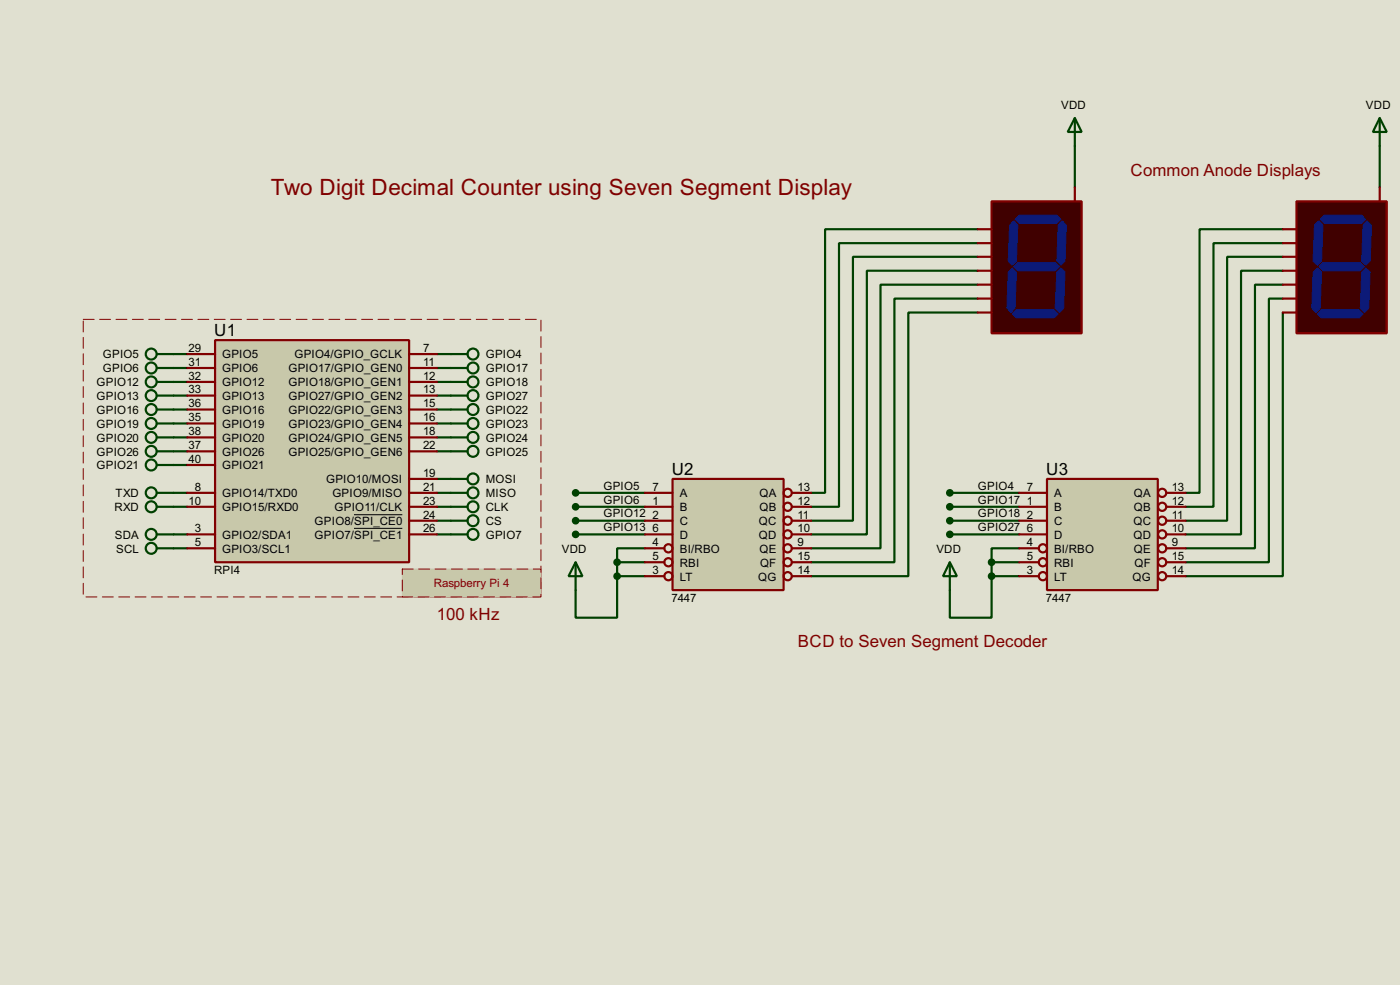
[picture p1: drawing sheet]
<svg xmlns="http://www.w3.org/2000/svg" width="256mm" height="180mm" viewBox="0 0 256 180" stroke-linecap="round" stroke-linejoin="round" font-family="sans-serif">
<path d="M0 0h256.5v180.3h-256.5z" fill="#e0e0d0"/>
<g fill="none" stroke="#004000" stroke-width=".4">
<path d="M196.9 26.7v7.6M252.8 26.7v7.6M179.1 42h-27.9v48.2h-2.6M179.1 44.5h-25.4v48.3h-5.1M179.1 47h-22.8v48.3h-7.7M179.1 49.6h-20.3v48.2h-10.2M179.1 52.1h-17.8v48.3h-12.7M179.1 54.7h-15.2v48.2h-15.3M179.1 57.2h-12.7v48.3h-17.8M235 42h-15.2v48.2h-2.6M235 44.5h-12.7v48.3h-5.1M235 47h-10.2v48.3h-7.6"/>
<path d="M235 49.6h-7.6v48.2h-10.2M235 52.1h-5.1v48.3h-12.7M235 54.7h-2.5v48.2h-15.3M235 57.2v48.3h-17.8M31.8 64.8h2.5M31.8 67.4h2.5M31.8 72.4h2.5M31.8 77.5h2.5M31.8 69.9h2.5M31.8 75h2.5M80.1 64.8h2.5M80.1 67.4h2.5"/>
<path d="M80.1 72.4h2.5M80.1 77.5h2.5M80.1 69.9h2.5M80.1 75h2.5M31.8 97.8h2.5M31.8 82.6h2.5M31.8 92.8h2.5M31.8 80.1h2.5M31.8 85.1h2.5M31.8 90.2h2.5M80.1 97.8h2.5M80.1 82.6h2.5"/>
<path d="M80.1 92.8h2.5M80.1 80.1h2.5M80.1 90.2h2.5M80.1 87.7h2.5M80.1 95.3h2.5M105.5 97.8h12.7M105.5 92.8h12.7M105.5 90.2h12.7M105.5 95.3h12.7M174 97.8h12.7M174 92.8h12.7M174 90.2h12.7"/>
<path d="M174 95.3h12.7M31.8 100.4h2.5M113.1 105.5v7.6h-7.6v-5.1M113.1 102.9h5.1M113.1 105.5h5.1M113.1 102.9v2.6M118.2 100.4h-5.1v2.5M181.7 105.5v7.6h-7.7v-5.1M181.7 102.9h5M181.7 102.9v2.6M181.7 105.5h5M186.7 100.4h-5v2.5"/>
</g>
<path d="M15.3 58.5h83.8v50.8h-83.8z" fill="none" stroke="#e0e0d0" stroke-width=".18"/>
<path d="M15.3 58.5h83.8v50.8h-83.8z" fill="none" stroke="#800000" stroke-width=".18" stroke-dasharray="2 1"/>
<g fill="#c8c8aa">
<path d="M73.7 104.2h25.4v5.1h-25.4z" fill-rule="evenodd"/>
<path d="M73.7 104.2h25.4v5.1h-25.4z" fill-rule="evenodd"/>
</g>
<path d="M73.7 104.2h25.4v5.1h-25.4z" fill="none" stroke="#c8c8aa" stroke-width=".18"/>
<path d="M73.7 104.2h25.4v5.1h-25.4z" fill="none" stroke="#800000" stroke-width=".18" stroke-dasharray="2 1"/>
<path d="M39.4 62.3h35.6v40.6h-35.6z" fill="#c8c8aa" stroke="#800000" stroke-width=".4"/>
<g fill="none" stroke="#800000" stroke-width=".4">
<path d="M34.3 64.8h5.1M34.3 67.4h5.1M34.3 72.4h5.1M34.3 75h5.1M34.3 77.5h5.1M34.3 69.9h5.1M75 64.8h5.1M75 67.4h5.1M75 72.4h5.1M75 75h5.1M75 77.5h5.1M75 69.9h5.1"/>
<path d="M34.3 97.8h5.1M34.3 90.2h5.1M34.3 92.8h5.1M34.3 82.6h5.1M34.3 80.1h5.1M34.3 85.1h5.1M75 97.8h5.1M75 87.7h5.1M75 90.2h5.1M75 92.8h5.1M75 82.6h5.1M75 80.1h5.1"/>
<path d="M75 95.3h5.1M34.3 100.4h5.1"/>
</g>
<path d="M64.9 94.2h8.8M64.9 96.7h8.8" fill="none" stroke="#000" stroke-width=".18"/>
<g fill="none" stroke="#004000" stroke-width=".4">
<path d="M28.8 64.8h3M28.8 67.4h3M28.8 72.4h3M28.8 77.5h3M28.8 69.9h3M28.8 75h3M82.6 64.8h3.1M82.6 67.4h3.1M82.6 72.4h3.1M82.6 77.5h3.1M82.6 69.9h3.1M82.6 75h3.1"/>
<path d="M28.8 97.8h3M28.8 82.6h3M28.8 92.8h3M28.8 80.1h3M28.8 85.1h3M28.8 90.2h3M82.6 97.8h3.1M82.6 82.6h3.1M82.6 92.8h3.1M82.6 80.1h3.1M82.6 90.2h3.1M82.6 87.7h3.1"/>
<path d="M82.6 95.3h3.1M28.8 100.4h3"/>
<circle cx="27.7" cy="75" r="1"/>
<circle cx="27.7" cy="72.4" r="1"/>
<circle cx="27.7" cy="67.4" r="1"/>
<circle cx="27.7" cy="69.9" r="1"/>
<circle cx="27.7" cy="64.8" r="1"/>
<circle cx="27.7" cy="77.5" r="1"/>
<circle cx="86.6" cy="67.4" r="1"/>
<circle cx="86.6" cy="75" r="1"/>
<circle cx="86.6" cy="64.8" r="1"/>
<circle cx="86.6" cy="72.4" r="1"/>
<circle cx="86.6" cy="69.9" r="1"/>
<circle cx="86.6" cy="77.5" r="1"/>
<circle cx="27.7" cy="97.8" r="1"/>
<circle cx="27.7" cy="90.2" r="1"/>
<circle cx="27.7" cy="92.8" r="1"/>
<circle cx="27.7" cy="82.6" r="1"/>
<circle cx="27.7" cy="85.1" r="1"/>
<circle cx="27.7" cy="80.1" r="1"/>
<circle cx="86.6" cy="97.8" r="1"/>
<circle cx="86.6" cy="90.2" r="1"/>
<circle cx="86.6" cy="95.3" r="1"/>
<circle cx="86.6" cy="87.7" r="1"/>
<circle cx="86.6" cy="92.8" r="1"/>
<circle cx="86.6" cy="82.6" r="1"/>
<circle cx="86.6" cy="80.1" r="1"/>
<circle cx="27.7" cy="100.4" r="1"/>
</g>
<path d="M191.8 87.7h20.3v20.3h-20.3z" fill="#c8c8aa" stroke="#800000" stroke-width=".4"/>
<g fill="none" stroke="#800000" stroke-width=".4">
<path d="M186.7 90.2h5.1M186.7 92.8h5.1M186.7 95.3h5.1M186.7 97.8h5.1M213.7 90.2h3.5M213.7 92.8h3.5M213.7 95.3h3.5M213.7 97.8h3.5M186.7 100.4h3.6M186.7 102.9h3.6M186.7 105.5h3.6M213.7 100.4h3.5"/>
<path d="M213.7 102.9h3.5M213.7 105.5h3.5"/>
<circle cx="212.9" cy="95.3" r=".75"/>
<circle cx="212.9" cy="92.8" r=".75"/>
<circle cx="212.9" cy="97.8" r=".75"/>
<circle cx="212.9" cy="90.2" r=".75"/>
<circle cx="191" cy="100.4" r=".75"/>
<circle cx="191" cy="105.5" r=".75"/>
<circle cx="191" cy="102.9" r=".75"/>
<circle cx="212.9" cy="100.4" r=".75"/>
<circle cx="212.9" cy="102.9" r=".75"/>
<circle cx="212.9" cy="105.5" r=".75"/>
</g>
<g fill="#004000" stroke="#004000" stroke-width=".4">
<circle cx="174" cy="90.2" r=".5"/>
<circle cx="174" cy="92.8" r=".5"/>
<circle cx="174" cy="95.3" r=".5"/>
<circle cx="174" cy="97.8" r=".5"/>
<circle cx="181.6" cy="102.9" r=".5"/>
<circle cx="181.6" cy="105.5" r=".5"/>
</g>
<path d="M174 102.9l1.3 2.6h-2.5zM174 102.9v5.1" fill="none" stroke="#004000" stroke-width=".4"/>
<path d="M123.2 87.7h20.4v20.3h-20.4z" fill="#c8c8aa" stroke="#800000" stroke-width=".4"/>
<g fill="none" stroke="#800000" stroke-width=".4">
<path d="M118.2 90.2h5M118.2 92.8h5M118.2 95.3h5M118.2 97.8h5M145.1 90.2h3.5M145.1 92.8h3.5M145.1 95.3h3.5M145.1 97.8h3.5M118.2 100.4h3.5M118.2 102.9h3.5M118.2 105.5h3.5M145.1 100.4h3.5"/>
<path d="M145.1 102.9h3.5M145.1 105.5h3.5"/>
<circle cx="144.3" cy="90.2" r=".75"/>
<circle cx="144.3" cy="92.8" r=".75"/>
<circle cx="144.3" cy="95.3" r=".75"/>
<circle cx="144.3" cy="97.8" r=".75"/>
<circle cx="122.4" cy="100.4" r=".75"/>
<circle cx="122.4" cy="102.9" r=".75"/>
<circle cx="122.4" cy="105.5" r=".75"/>
<circle cx="144.3" cy="100.4" r=".75"/>
<circle cx="144.3" cy="105.5" r=".75"/>
<circle cx="144.3" cy="102.9" r=".75"/>
</g>
<g fill="#004000" stroke="#004000" stroke-width=".4">
<circle cx="105.4" cy="90.2" r=".5"/>
<circle cx="105.4" cy="92.8" r=".5"/>
<circle cx="105.4" cy="95.3" r=".5"/>
<circle cx="105.4" cy="97.8" r=".5"/>
<circle cx="113" cy="102.9" r=".5"/>
<circle cx="113" cy="105.5" r=".5"/>
</g>
<path d="M105.5 102.9l1.2 2.6h-2.5zM105.5 102.9v5.1" fill="none" stroke="#004000" stroke-width=".4"/>
<path d="M237.5 36.9h16.6v24.1h-16.6z" fill="#400000" stroke="#800000" stroke-width=".4"/>
<g fill="#0c1a78" stroke="#0c1a78" stroke-width=".18">
<path d="M241.9 40.2l.7-.8h6.9l.7 .8-.7 .7h-6.9z" fill-rule="evenodd"/>
<path d="M250.5 40.4l.8 .8-.3 6.6-.8 .8-.7-.8 .2-6.6z" fill-rule="evenodd"/>
<path d="M241.6 48.8l.8-.7h6.8l.8 .7-.8 .8h-6.8z" fill-rule="evenodd"/>
<path d="M240.8 41.2l.8-.8 .8 .8-.3 6.6-.7 .8-.8-.8z" fill-rule="evenodd"/>
<path d="M250.2 49.1l.8 .7-.2 6.6-.8 .8-.8-.8 .3-6.6z" fill-rule="evenodd"/>
<path d="M242.1 56.7h6.9l.7 .8-.7 .7h-6.9l-.7-.7z" fill-rule="evenodd"/>
<path d="M240.6 49.8l.8-.7 .7 .7-.2 6.6-.8 .8-.8-.8z" fill-rule="evenodd"/>
</g>
<path d="M252.8 34.3v2.6M235 42h2.5M235 44.5h2.5M235 47h2.5M235 49.6h2.5M235 52.1h2.5M235 54.7h2.5M235 57.2h2.5" fill="none" stroke="#800000" stroke-width=".4"/>
<path d="M181.7 36.9h16.5v24.1h-16.5z" fill="#400000" stroke="#800000" stroke-width=".4"/>
<g fill="#0c1a78" stroke="#0c1a78" stroke-width=".18">
<path d="M186 40.2l.7-.8h6.9l.8 .8-.8 .7h-6.9z" fill-rule="evenodd"/>
<path d="M194.6 40.4l.8 .8-.3 6.6-.7 .8-.8-.8 .3-6.6z" fill-rule="evenodd"/>
<path d="M185.7 48.8l.8-.7h6.8l.8 .7-.8 .8h-6.8z" fill-rule="evenodd"/>
<path d="M185.7 40.4l.8 .8-.3 6.6-.7 .8-.8-.8 .3-6.6z" fill-rule="evenodd"/>
<path d="M193.6 49.8l.8-.7 .7 .7-.2 6.6-.8 .8-.8-.8z" fill-rule="evenodd"/>
<path d="M186.2 56.7h6.9l.8 .8-.8 .7h-6.9l-.7-.7z" fill-rule="evenodd"/>
<path d="M184.7 49.8l.8-.7 .7 .7-.2 6.6-.8 .8-.7-.8z" fill-rule="evenodd"/>
</g>
<path d="M196.9 34.3v2.6M179.1 42h2.6M179.1 44.5h2.6M179.1 47h2.6M179.1 49.6h2.6M179.1 52.1h2.6M179.1 54.7h2.6M179.1 57.2h2.6" fill="none" stroke="#800000" stroke-width=".4"/>
<path d="M196.9 21.6l1.3 2.6h-2.6zM196.9 21.6v5.1M252.8 21.6l1.3 2.6h-2.6zM252.8 21.6v5.1" fill="none" stroke="#004000" stroke-width=".4"/>
<text font-size="4.6" fill="#800000" x="49.6" y="35.6">Two Digit Decimal Counter using Seven Segment Display</text>
<g font-size="3.5" fill="#800000">
<text x="207.1" y="32.1">Common Anode Displays</text>
<text x="80.1" y="113.4">100 kHz</text>
<text x="146.2" y="118.5">BCD to Seven Segment Decoder</text>
</g>
<g font-size="3.5">
<text x="39.3" y="61.4">U1</text>
<text x="123.1" y="86.9">U2</text>
<text x="191.7" y="86.9">U3</text>
</g>
<g font-size="2.4">
<text x="194.4" y="19.9">VDD</text>
<text x="250.2" y="19.9">VDD</text>
<text x="18.8" y="65.6">GPIO5</text>
<text x="34.6" y="64.4">29</text>
<text x="40.7" y="65.6">GPIO5</text>
<text x="53.9" y="65.6">GPIO4/GPIO_GCLK</text>
<text x="77.5" y="64.4">7</text>
<text x="89" y="65.6">GPIO4</text>
<text x="17.7" y="70.7">GPIO12</text>
<text x="18.8" y="68.1">GPIO6</text>
<text x="34.6" y="67">31</text>
<text x="34.6" y="72">33</text>
<text x="34.6" y="69.5">32</text>
<text x="40.7" y="68.1">GPIO6</text>
<text x="40.7" y="70.7">GPIO12</text>
<text x="52.8" y="68.1">GPIO17/GPIO_GEN0</text>
<text x="52.8" y="70.7">GPIO18/GPIO_GEN1</text>
<text x="77.5" y="67">11</text>
<text x="77.5" y="72">13</text>
<text x="77.5" y="69.5">12</text>
<text x="89" y="68.1">GPIO17</text>
<text x="89" y="70.7">GPIO18</text>
<text x="17.7" y="73.2">GPIO13</text>
<text x="17.7" y="75.8">GPIO16</text>
<text x="34.6" y="77.1">35</text>
<text x="34.6" y="74.6">36</text>
<text x="40.7" y="73.2">GPIO13</text>
<text x="40.7" y="75.8">GPIO16</text>
<text x="52.8" y="73.2">GPIO27/GPIO_GEN2</text>
<text x="52.8" y="75.8">GPIO22/GPIO_GEN3</text>
<text x="77.5" y="74.6">15</text>
<text x="77.5" y="77.1">16</text>
<text x="89" y="73.2">GPIO27</text>
<text x="89" y="75.8">GPIO22</text>
<text x="17.7" y="78.3">GPIO19</text>
<text x="17.7" y="83.4">GPIO26</text>
<text x="17.7" y="80.8">GPIO20</text>
<text x="34.6" y="82.2">37</text>
<text x="34.6" y="79.7">38</text>
<text x="40.7" y="78.3">GPIO19</text>
<text x="40.7" y="83.4">GPIO26</text>
<text x="40.7" y="80.8">GPIO20</text>
<text x="52.8" y="78.3">GPIO23/GPIO_GEN4</text>
<text x="52.8" y="80.8">GPIO24/GPIO_GEN5</text>
<text x="52.8" y="83.4">GPIO25/GPIO_GEN6</text>
<text x="77.5" y="79.7">18</text>
<text x="77.5" y="82.2">22</text>
<text x="89" y="78.3">GPIO23</text>
<text x="89" y="80.8">GPIO24</text>
<text x="89" y="83.4">GPIO25</text>
<text x="17.7" y="85.9">GPIO21</text>
<text x="34.6" y="84.7">40</text>
<text x="35.7" y="89.8">8</text>
<text x="40.7" y="85.9">GPIO21</text>
<text x="59.7" y="88.5">GPIO10/MOSI</text>
<text x="77.5" y="87.3">19</text>
<text x="77.5" y="89.8">21</text>
<text x="89" y="88.5">MOSI</text>
<text x="110.5" y="89.6">GPIO5</text>
<text x="119.6" y="89.8">7</text>
<text x="146.1" y="89.8">13</text>
<text x="179.1" y="89.6">GPIO4</text>
<text x="188.1" y="89.8">7</text>
<text x="214.7" y="89.8">13</text>
<text x="21" y="93.6">RXD</text>
<text x="21.2" y="91">TXD</text>
<text x="34.6" y="92.4">10</text>
<text x="40.7" y="93.6">GPIO15/RXD0</text>
<text x="40.7" y="91">GPIO14/TXD0</text>
<text x="60.9" y="91">GPIO9/MISO</text>
<text x="61.3" y="93.6">GPIO11/CLK</text>
<text x="77.5" y="92.4">23</text>
<text x="77.5" y="94.9">24</text>
<text x="89" y="91">MISO</text>
<text x="89" y="93.6">CLK</text>
<text x="110.5" y="92.2">GPIO6</text>
<text x="110.5" y="94.7">GPIO12</text>
<text x="119.6" y="92.4">1</text>
<text x="119.6" y="94.9">2</text>
<text x="124.5" y="91">A</text>
<text x="124.5" y="93.6">B</text>
<text x="139.1" y="91">QA</text>
<text x="139.1" y="93.6">QB</text>
<text x="146.1" y="92.4">12</text>
<text x="146.1" y="94.9">11</text>
<text x="179.1" y="92.2">GPIO17</text>
<text x="179.1" y="94.7">GPIO18</text>
<text x="188.1" y="92.4">1</text>
<text x="188.1" y="94.9">2</text>
<text x="193.1" y="91">A</text>
<text x="193.1" y="93.6">B</text>
<text x="207.7" y="91">QA</text>
<text x="207.7" y="93.6">QB</text>
<text x="214.7" y="92.4">12</text>
<text x="214.7" y="94.9">11</text>
<text x="21" y="98.6">SDA</text>
<text x="21.3" y="101.2">SCL</text>
<text x="35.7" y="97.4">3</text>
<text x="35.7" y="100">5</text>
<text x="40.7" y="98.6">GPIO2/SDA1</text>
<text x="40.7" y="101.2">GPIO3/SCL1</text>
<text x="57.6" y="96.1">GPIO8/SPI_CE0</text>
<text x="57.6" y="98.6">GPIO7/SPI_CE1</text>
<text x="77.5" y="97.4">26</text>
<text x="89" y="96.1">CS</text>
<text x="89" y="98.6">GPIO7</text>
<text x="102.9" y="101.2">VDD</text>
<text x="110.5" y="97.2">GPIO13</text>
<text x="119.6" y="97.4">6</text>
<text x="119.6" y="100">4</text>
<text x="124.5" y="96.1">C</text>
<text x="124.5" y="98.6">D</text>
<text x="124.5" y="101.2">BI/RBO</text>
<text x="139" y="96.1">QC</text>
<text x="139" y="98.6">QD</text>
<text x="139.1" y="101.2">QE</text>
<text x="146.1" y="97.4">10</text>
<text x="146.1" y="100">9</text>
<text x="171.5" y="101.2">VDD</text>
<text x="179.1" y="97.2">GPIO27</text>
<text x="188.1" y="97.4">6</text>
<text x="188.1" y="100">4</text>
<text x="193.1" y="96.1">C</text>
<text x="193.1" y="98.6">D</text>
<text x="193.1" y="101.2">BI/RBO</text>
<text x="207.6" y="96.1">QC</text>
<text x="207.6" y="98.6">QD</text>
<text x="207.7" y="101.2">QE</text>
<text x="214.7" y="97.4">10</text>
<text x="214.7" y="100">9</text>
<text x="39.2" y="105.1">RPI4</text>
<text x="119.6" y="102.5">5</text>
<text x="119.6" y="105.1">3</text>
<text x="124.5" y="103.7">RBI</text>
<text x="124.5" y="106.3">LT</text>
<text x="138.9" y="106.3">QG</text>
<text x="139.2" y="103.7">QF</text>
<text x="146.1" y="102.5">15</text>
<text x="146.1" y="105.1">14</text>
<text x="188.1" y="102.5">5</text>
<text x="188.1" y="105.1">3</text>
<text x="193.1" y="103.7">RBI</text>
<text x="193.1" y="106.3">LT</text>
<text x="207.5" y="106.3">QG</text>
<text x="207.8" y="103.7">QF</text>
<text x="214.7" y="102.5">15</text>
<text x="214.7" y="105.1">14</text>
<text x="123" y="110.2">7447</text>
<text x="191.6" y="110.2">7447</text>
</g>
<text font-size="2.4" fill="#800000" x="79.5" y="107.5">Raspberry Pi 4</text>
</svg>
